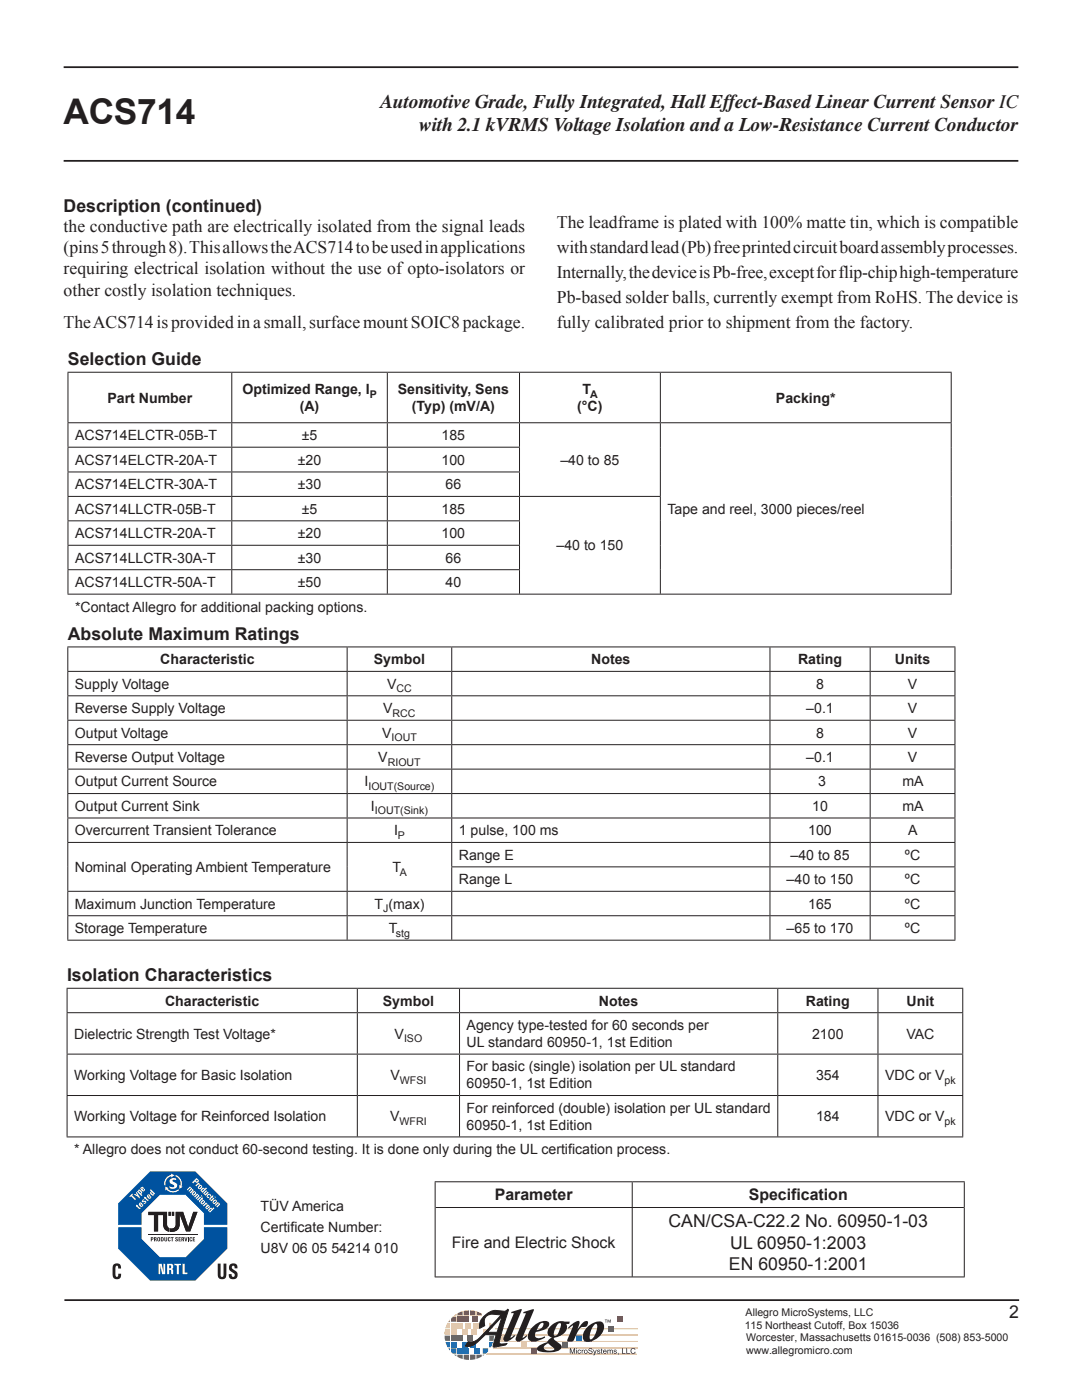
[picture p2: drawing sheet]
<svg xmlns="http://www.w3.org/2000/svg" width="216mm" height="279mm" viewBox="0 0 216 279" stroke-linecap="round" stroke-linejoin="round" font-family="sans-serif">
<path d="M12.7 13.4h190.5M12.7 32.1h190.5M12.9 259.5h190.5" fill="none" stroke="#231f20" stroke-width=".35"/>
<path d="M97.1 270.3h30M98.3 269h29M98.8 267.7h28.5" fill="none" stroke="#f99d33" stroke-width=".2"/>
<path d="M96.3 270.4h.4l-.4 .2z" fill="#593b97"/>
<path d="M89.8 263.3v.5h-.4z" fill="#f15a30"/>
<path d="M89.3 264h.5v1.1h-.9z" fill="#f99d33"/>
<path d="M88.8 265.3h1v1.1h-1.1z" fill="#fff200"/>
<path d="M88.7 266.6h1.1v1h-1z" fill="#36b557"/>
<path d="M88.9 267.8h.9v1.1a.75 .75 0 0 1-.8-.8z" fill="#00a6be"/>
<path d="M89.4 269.1h.4v.4z" fill="#0077c0"/>
<path d="M90.6 262.5l.5-.3v.3z" fill="#ed1556"/>
<path d="M90 263.1l.4-.4h.7v1.1h-1.1z" fill="#f15a30"/>
<path d="M90 264h1.1v1.1h-1.1z" fill="#f99d33"/>
<path d="M90 265.3h1.1v1.1h-1.1z" fill="#fff200"/>
<path d="M90 266.6h1.1v1h-1.1z" fill="#36b557"/>
<path d="M90 267.8h1.1v1.1h-1.1z" fill="#00a6be"/>
<path d="M90 269.1h1.1v1.1h-.8l-.3-.4z" fill="#0077c0"/>
<path d="M90.6 270.4h.5v.3z" fill="#593b97"/>
<path d="M91.3 262.1l1-.4v.8h-1z" fill="#ed1556"/>
<path d="M91.3 262.7h1v1.1h-1z" fill="#f15a30"/>
<path d="M91.3 264h1v1.1h-1z" fill="#f99d33"/>
<path d="M92.2 265.3h1v1.1h-1z" fill="#fff200"/>
<path d="M91.3 266.6h1v1h-1z" fill="#36b557"/>
<path d="M92.2 267.8h1v1.1h-1z" fill="#00a6be"/>
<path d="M91.3 269.1h1v1.1h-1z" fill="#0077c0"/>
<path d="M91.3 270.4h1v.8l-1-.4z" fill="#593b97"/>
<path d="M92.5 261.6l1.1-.1v1h-1.1z" fill="#ed1556"/>
<path d="M92.5 262.7h1.1v1.1h-1.1z" fill="#f15a30"/>
<path d="M92.9 264h1v1.1h-1z" fill="#f99d33"/>
<path d="M94.1 265.3h1v1.1h-1z" fill="#fff200"/>
<path d="M93.2 266.6h1.1v1h-1.1z" fill="#36b557"/>
<path d="M93.8 267.8h1.1v1.1h-1.1z" fill="#00a6be"/>
<path d="M92.5 269.1h1.1v1.1h-1.1z" fill="#0077c0"/>
<path d="M92.5 270.4h1.1v1l-1.1-.1z" fill="#593b97"/>
<path d="M93.8 261.5l1.1 .2v.8h-1.1z" fill="#ed1556"/>
<path d="M94.2 262.7h1.1v1.1h-1.1z" fill="#f15a30"/>
<path d="M96.4 265.3h1.1v1.1h-1.1z" fill="#fff200"/>
<path d="M94.6 269.1h1.1v1.1h-1.1z" fill="#0077c0"/>
<g fill="#593b97">
<path d="M93.8 270.4h1.1v.9l-1.1 .1z"/>
<path d="M95.1 270.4h1v.3l-1 .5z"/>
</g>
<path d="M94.5 264h1v1.1h-1z" fill="#f99d33"/>
<path d="M96.3 269.1h1.1a1.02 1.02 0 0 1-.5 1.1h-.6z" fill="#0077c0"/>
<path d="M97.6 264h.3l.5 1.1h-.8z" fill="#f99d33"/>
<path d="M97.6 266.6h1l-.1 1h-.9z" fill="#36b557"/>
<path d="M97.6 267.8h.8l-.1 .3a.76 .76 0 0 1-.7 .8z" fill="#00a6be"/>
<path d="M95.1 261.7l1 .5v.3h-1z" fill="#ed1556"/>
<path d="M99.8 266.5h1v1.1h-1z" fill="#fff200"/>
<path d="M106 269.1h1.1v1h-1.1z" fill="#ed1556"/>
<path d="M112.2 267.8h1.1v1.1h-1.1z" fill="#36b557"/>
<path d="M114.9 266.5h1.1v1.1h-1.1z" fill="#00a6be"/>
<path d="M123.2 262.8h1.1v1.1h-1.1z" fill="#f15a30"/>
<path d="M103.9 267.8h1.1v1.1h-1.1z" fill="#f99d33"/>
<path d="M98.8 265.2h28.5M99 266.5h28.3" fill="none" stroke="#f99d33" stroke-width=".2"/>
<path d="M121.3 264.7h1.1v1h-1.1z" fill="#593b97"/>
<g fill="#231f20">
<path d="M113.7 269.1h.2l.3 .9 .3-.9h.2v1.1h-.1v-1l-.3 1h-.1l-.4-1v1h-.1z"/>
<path d="M115.4 269.4h.4l.1 .2-.2-.1a.27 .27 0 0 0-.3 .3 .27 .27 0 0 0 .3 .2l.2-.1v.1a.34 .34 0 0 1-.6 0z"/>
<path d="M116.1 269.4l.1 .1 .3-.2-.3 .4v.5h-.1z"/>
<path d="M117.6 269.1h.5l.1 .3-.4-.2-.2 .2 .6 .3a.42 .42 0 0 1-.4 .5 .42 .42 0 0 1-.4-.4l.4 .3 .3-.2-.6-.3-.1-.2z"/>
<path d="M118.3 269.4h.2l.2 .6 .2-.6h.2l-.5 1.1h-.2l.2-.3z"/>
<path d="M119.2 269.5l.3-.2 .2 .2-.4 .1 .4 .2-.1 .4-.4-.2-.1-.1 .4 .2 .2-.2-.5-.2z"/>
<path d="M120 269.1l.2 .3-.1 .1 .1 .7-.2-.1v-.6h-.1z"/>
<path d="M121.2 269.4l.1 .1 .8-.1 .2 .8h-.2v-.6l-.1-.1-.2 .2v.5h-.1l-.1-.7-.3 .2v.5h-.1z"/>
<path d="M122.5 269.5l.3-.2 .2 .2-.4 .1 .4 .2-.1 .4-.5-.2v-.1l.4 .2 .1-.2-.4-.2z"/>
<path d="M102 261.8l1.8-.5 .3 .1-2.2 5.5 .8-.5 .1 .2a1.94 1.94 0 0 1-2.2 1l-.1-.6 2-4.8v-.1h-.5z"/>
<path d="M104.4 261.9l1.9-.6 .2 .1-2.2 5.6 .8-.6 .1 .2-1 .8a.92 .92 0 0 1-1.3 .1v-.6l2-4.6-.1-.3-.4 .1z"/>
<path d="M106.3 264.8a2.45 2.45 0 0 1 3.2-.9 1.36 1.36 0 0 1-1.3 1.6l-1.3 .3 .2-.3a1.31 1.31 0 0 0 1.3-1.5 1.17 1.17 0 0 0-1.2 1.1 1.76 1.76 0 0 0-.3 1.8 1.75 1.75 0 0 0 1.8-.2l.1 .2a3.8 3.8 0 0 1-3 .7 1.37 1.37 0 0 1-.1-2z"/>
<path d="M113.3 265l1.1-1a.88 .88 0 0 1 1.2-.2l-.4 1.6 1-1.4 .6-.3h.4a.82 .82 0 0 1-.1 .9 .82 .82 0 0 1-.9 .2 4.9 4.9 0 0 0-1.7 2.7l-.5 .2-.8-.2 1.1-2.9-.8 .5z"/>
<path d="M117.1 264.9l.8-.6 .9-.4 .1 .3a3.2 3.2 0 0 0-1.1 3.1h.1a3.1 3.1 0 0 0 1.1-3.1h-.1l-.1-.3a1.11 1.11 0 0 1 1.3-.1 1.11 1.11 0 0 1 .4 1.3 3.5 3.5 0 0 1-3.7 2.6 1.66 1.66 0 0 1 0-2.4z"/>
<path d="M110 264.5l.6-.4 .8-.4 .1 .4-.3 .3a3.1 3.1 0 0 0-.6 2.2h.1a1.5 1.5 0 0 0 1-1.4l.2-1-.1-.1h-.3l-.1-.4 2.3 .1-.1 .4h-.6a1.89 1.89 0 0 1-1.5 2.5l-.9 .3a.41 .41 0 0 0 .3 .6l.9 .7 .3 .4a1.83 1.83 0 0 1-2.2 1.2l-1.5-.1a1.2 1.2 0 0 1-1.3-.5 2.03 2.03 0 0 1 1.8-1.3l.4-.2 .1 .3-.3 .1a.67 .67 0 0 0-.6 .8 .67 .67 0 0 0 .8 .5h.7a.46 .46 0 0 0 .6-.3l-.7-.6a.77 .77 0 0 1-.3-1.3l.5-.4a1.15 1.15 0 0 1-.9-.8 1.15 1.15 0 0 1 .5-1.2z"/>
<path d="M115 269.1v.1h.1v-.1zM115 269.4v.8h.1v-.8z"/>
<path d="M116.7 269.8a.27 .27 0 0 1 .5 0 .27 .27 0 0 1-.5 0zM116.5 269.8a.4 .4 0 0 0 .8 0 .4 .4 0 0 0-.8 0z"/>
<path d="M120.5 269.5h.4v.2h-.4zM120.5 269.4a.42 .42 0 0 0-.2 .6 .42 .42 0 0 0 .6 .1l.1-.2-.3 .2-.2-.3h.5v-.2l-.1-.2z"/>
</g>
<path d="M96.6 262.7l1-.8a2.58 2.58 0 0 1 2.1-.3l.9 .1 .7-.4 .2 .1-1 3.1-.9 3.4 .3 .3h1.2l-.2 .2-2.4 .4-.1-.2 .6-2.2h-2.2a8.8 8.8 0 0 1-2.5 2.2l-.9 .1-.6-.1 .6-.8a2.32 2.32 0 0 0 2.3-.9l4.3-4.5a3.1 3.1 0 0 0-2.9 .3 2.05 2.05 0 0 0-.4 1.9l-1 .5 .1-1.4zM100.2 262.7l-1 3.2h-1.9z" fill="none" stroke="#231f20" stroke-width=".2"/>
<g fill="#231f20">
<path d="M123.3 270h.1l-.1 .4z"/>
<path d="M124.1 269h.2v1h.5v.2h-.7z"/>
<path d="M125 269h.1v1h.6v.2h-.7z"/>
<path d="M126 269.2l.5-.2 .3 .4h-.2a.37 .37 0 0 0-.5-.1 .37 .37 0 0 0 0 .6 .37 .37 0 0 0 .6-.1h.1a.55 .55 0 0 1-.8 .3 .55 .55 0 0 1 0-.9z"/>
<path d="M22.6 252.4a.87 .87 0 0 1 1.1-.2 .87 .87 0 0 1 .5 1h-.6a.32 .32 0 0 0-.1-.5 .32 .32 0 0 0-.4 0l-.1 1.4 .2 .7h.3l.1-.6h.6a.89 .89 0 0 1-.9 1.1 .89 .89 0 0 1-.8-1.1z"/>
<path d="M43.4 252.2h.6v2.4l.3 .2 .3-.2v-2.4h.6v2a.89 .89 0 0 1-.9 1.1 .89 .89 0 0 1-.9-1.1z"/>
<path d="M45.9 252.4a.86 .86 0 0 1 1-.2 .86 .86 0 0 1 .5 .9h-.6l-.1-.4a.36 .36 0 0 0-.4 .2 .36 .36 0 0 0 .3 .4l.4 .4a.9 .9 0 0 1-.1 1.5 .9 .9 0 0 1-1.3-.9h.6v.3a.34 .34 0 0 0 .6 0 .34 .34 0 0 0-.2-.5 1.11 1.11 0 0 1-.7-1.7z"/>
<path d="M120.7 263.4h.2l.1 .6v-.6h.1zM121.2 263.4v.6l.1-.5 .2 .5 .3-.5 .1 .5v-.6h-.2l-.1 .4-.2-.4z"/>
<path d="M35.1 241.9h1.4l1.1 3 1-3h.8l-1.4 3.9h-.9l-1.2-3.4v2a1.39 1.39 0 0 1-1.4 1.4v-.7l.3-.1 .2-.5zM34.5 241.9v.7h.3v-.7zM33.9 241.9h.2v.7h-.2zM34.3 241.9h.2v.7h-.2zM33.9 245.1h.6v.7h-.6zM33.6 241.9h.3v.7h-.3zM29.6 241.9v.6h1.1v3.3h.8v-3.3h1v1.9a1.44 1.44 0 0 0 1.4 1.4v-.7l-.3-.1-.3-.5v-2.6z"/>
</g>
<path d="M96.6 262.7l-.8 1-.1 1.4 1-.5a1.63 1.63 0 0 1 1.5-2.3l1.8 .1-4.6 4.9a2.14 2.14 0 0 1-2 .5l-.6 .8a2.43 2.43 0 0 0 2.5-.8l1.5-1.4h2.2l-.6 2.2 .1 .2 2.4-.4 .2-.2h-1.2l-.3-.3 .9-3.4 1-3.1-.2-.1-.7 .4a3.9 3.9 0 0 0-3 .2zM100.2 262.7l-1 3.2h-1.9z" fill-rule="evenodd" fill="#231f20"/>
<path d="M29.5 246.5h10" fill="none" stroke="#231f20" stroke-width=".2"/>
<g fill="#231f20">
<path d="M32.8 246.9h.2l.1 .7 .1-.7h.2l-.2 .8-.4-.1z"/>
<path d="M33.6 246.9l.4 .1v.2l-.3-.1v.5l.3-.1-.2 .2a.48 .48 0 0 1-.2-.8z"/>
<path d="M34.1 246.9h.5v.1h-.2v.7h-.1v-.7h-.2z"/>
<path d="M35 247l.2-.1 .3 .1v.1h-.4l.4 .4-.2 .2-.3-.1v-.1l.2 .1 .1-.1-.2-.2z"/>
<path d="M35.6 246.9h.5v.1h-.3v.2h.3v.2h-.3v.2h.3v.1h-.5z"/>
<path d="M36.8 246.9h.2l.1 .6 .1-.6h.2l-.2 .8h-.2z"/>
<path d="M37.5 246.9h.2v.8h-.2z"/>
<path d="M37.9 246.9l.4 .1v.2l-.3-.1v.5l.3-.1-.2 .2a.48 .48 0 0 1-.2-.8z"/>
<path d="M38.5 246.9h.4v.1h-.3v.2h.3v.2h-.3v.2h.3v.1h-.4z"/>
<path d="M30.4 246.9v.5l.2-.3zM30.1 246.9v.8h.2l.1-.8z"/>
<path d="M31 246.9l.1 .8h.2l-.2-.4 .1-.3zM30.7 246.9v.8h.2l.1-.8z"/>
<path d="M31.7 246.9l.1 .4-.1 .4a.47 .47 0 0 0 .3-.4 .47 .47 0 0 0-.3-.4zM31.5 246.9l-.1 .2a.45 .45 0 0 0 .3 .6l-.1-.4 .1-.4z"/>
<path d="M32.4 246.9l.1 .4-.1 .4a.45 .45 0 0 0 .3-.4 .45 .45 0 0 0-.3-.4zM32.1 246.9v.8h.3l-.1-.1 .1-.7z"/>
<path d="M36.5 246.9l.2 .1-.1 .3 .1 .4h-.1zM36.2 246.9h.3l-.1 .8h-.2z"/>
<path d="M35.1 241.9h1.4l1.1 3 1-3h.8l-1.4 3.9h-.9l-1.2-3.4v2a1.39 1.39 0 0 1-1.4 1.4v-.7l.3-.1 .2-.5zM34.5 241.9v.7h.3v-.7zM33.9 241.9h.2v.7h-.2zM34.3 241.9h.2v.7h-.2zM33.9 245.1h.6v.7h-.6zM33.6 241.9h.3v.7h-.3zM29.6 241.9v.6h1.1v3.3h.8v-3.3h1v1.9a1.44 1.44 0 0 0 1.4 1.4v-.7l-.3-.1-.3-.5v-2.6z"/>
</g>
<g fill="#00529f">
<path d="M23.6 244.9h4.7v2.4l3.6 3.6h5.1l3.7-3.6v-2.4h4.7v4.3l-6.4 6.4h-9l-6.4-6.4z"/>
<path d="M30 233.8h9l6.4 6.4v4.2h-4.7v-2.3l-3.7-3.6h-5.1l-3.6 3.6v2.3h-4.7v-4.2z"/>
</g>
<g fill="#fff">
<path d="M33 236.8l.7 .3-.3 .1a1.52 1.52 0 0 0 2.2 .1l.1 .2-.1 .1a1.78 1.78 0 0 1-2.4-.2l-.2 .2z"/>
<path d="M35.1 234.5l.1 .1a1.78 1.78 0 0 1 1 2.2h.3l-.7 .5v-.8l.2 .2a1.52 1.52 0 0 0-1-1.9z"/>
<path d="M33.3 234.9l.9-.4-.1-.3 .7 .4-.7 .4 .1-.3a1.53 1.53 0 0 0-1.2 1.8l-.2 .1v-.2a1.77 1.77 0 0 1 .5-1.5z"/>
<path d="M33.9 235.4l.5-.3 .8 .1v.3h-.7v.3l.2 .1a.66 .66 0 0 1 .7 .7 .66 .66 0 0 1-.7 .6l-.8-.1-.1-.4 .1 .1a.55 .55 0 0 0 .9-.1l-.7-.5a.58 .58 0 0 1-.2-.8z"/>
<path d="M39 236.6l.6-.6 .2 .2h-.1l.3 .1-.2 .2-.2-.1-.4 .4z"/>
<path d="M41.1 237.5l.2 .2-.4 .6 .5-.5 .2 .2-.6 .6-.4-.4z"/>
<path d="M41.4 238.4l.4-.2 .3 .3-.1 .3-.3-.4-.3 .4 .4 .2-.1 .1-.5-.3z"/>
<path d="M42.2 238.6l.5 .1-.8 .9-.1-.3z"/>
<path d="M42.9 240.5l.6-.6 .4 .4-.6 .7-.1-.2 .4-.6-.6 .5z"/>
<path d="M37.3 237.4l.6-.7 .7 .8-.5 .7-.2-.2 .4-.6-.5 .4-.2-.1 .4-.6-.5 .4z"/>
<path d="M38.7 238.8l.7-.6 .4 .5-.6 .6-.2-.2 .5-.6-.6 .5z"/>
<path d="M40.1 239.1l.2-.1 .3 .1-.7 .9-.2-.3z"/>
<path d="M41.1 240l.2 .1-.1 .1 .3 .1-.2 .1-.2-.1-.4 .5-.2-.2z"/>
<path d="M27.2 240.4l.2 .2 .1-.1v.2l.6 .4-.1 .1-.2 .1-.7-.5z"/>
<path d="M28.4 239.5l.4-.1-.3 .2v.1h.6v.4l-.3 .2-.2-.1 .4-.2v-.1h-.6z"/>
<path d="M28.8 238.8l.4 .2h-.1l.6 .5-.1 .1-.2 .1-.6-.5z"/>
<path d="M31.6 252.2h.7l.3 1.8v-1.8h.4v2.1h-.7l-.3-1.8v1.8h-.4z"/>
<path d="M34.8 252.2h1.3v.3h-.4v1.8h-.4v-1.8h-.5z"/>
<path d="M36.4 252.2h.4v1.8h.6v.3h-1z"/>
<path d="M26.4 238.2l.1 .1-.2 .2 .8 .8-.2 .2-.8-.8-.2 .2-.1-.1z"/>
<path d="M26.9 238.2l.5 .3-.3-.5 .2-.1 .6 1.1-.1 .2-.2-.3-.9-.5z"/>
<path d="M39.2 235.1v.4l.2 .1-.2 .2v.3l.3-.2 .2-.2zM39.2 235.1l-.8 .9 .1 .2 .4-.4 .3 .3v-.3l-.2-.1 .2-.2z"/>
<path d="M39.9 236.5v.3l.1-.1 .1 .1-.2 .3v.3l.1-.1a.43 .43 0 0 0 .3-.4 .43 .43 0 0 0-.2-.4zM39.7 236.7l-.2 .3 .4 .4v-.3l-.1 .1-.1-.2 .2-.2v-.3z"/>
<path d="M40.5 237v.3h.2v.1l-.2 .2v.4l.8-.8-.2-.2-.3 .3-.1-.2zM40.2 237.2l-.2 .4 .4 .4 .1-.4-.1 .1-.1-.1 .2-.3v-.3z"/>
<path d="M42.8 238.8l.1-.1 .2 .2-.2 .1zM42 239.6l.6-.6 .2 .2-.6 .6z"/>
<path d="M42.8 239.4v.3l.2-.1 .1 .1-.3 .3v.3l.2-.1a.43 .43 0 0 0 .3-.4 .43 .43 0 0 0-.3-.4zM42.6 239.6l-.2 .4 .4 .3v-.3l-.1 .1-.1-.2 .2-.2v-.3z"/>
<path d="M38.7 237.7v.3l.1-.1 .1 .2-.2 .2v.3l.1-.1a.43 .43 0 0 0 .3-.4 .43 .43 0 0 0-.2-.4zM38.5 237.9l-.2 .4 .4 .3v-.3l-.1 .1-.1-.1 .2-.3v-.3z"/>
<path d="M40.1 238.6l.1-.1 .2 .2-.2 .1zM39.3 239.4l.6-.6 .2 .1-.6 .7z"/>
<path d="M40.5 239.5v.3l.1-.1 .1 .1-.2 .3v.3l.1-.1a.43 .43 0 0 0 .3-.4 .43 .43 0 0 0-.3-.4zM40.2 239.7l-.2 .4 .5 .3v-.3l-.2 .1-.1-.2 .3-.2v-.3z"/>
<path d="M41.5 240.4l.4 .4-.3 .4zM41.2 240.6l.3-.2-.1 .3 .1 .4-.2-.3-.1 .2v.1l.3 .1-.1 .1h-.2l-.2-.3z"/>
<path d="M42 241v.3l.2-.1v.2l-.2 .2v.4l.8-.9-.2-.1-.3 .3-.1-.2zM41.8 241.2l-.3 .4 .4 .4 .1-.4-.1 .1-.1-.1 .2-.3v-.3z"/>
<path d="M28 240l.4 .2-.3 .3 .1 .1h.2l.1-.3 .1 .1v.2l-.3 .3-.3-.1 .2-.5zM27.8 240.1l.2-.1v.7a.41 .41 0 0 1-.2-.6z"/>
<path d="M29.6 238.4l.2 .3-.2 .5h.3l.3-.2v-.2l-.1-.1-.2 .1 .1 .2h-.2l-.1-.1 .3-.3zM29.4 238.5a.44 .44 0 0 0 .2 .7l-.1-.5 .1-.3z"/>
<path d="M30.4 237.7v.3l.2 .3-.1 .1-.1-.1v.3h.1l.5-.4zM30.1 237.3l-.2 .2 .3 .3-.3 .3 .5 .5v-.3l-.2-.2v-.2l.2 .1v-.3z"/>
<path d="M33.8 252.5a.31 .31 0 0 1 .4 .3 .31 .31 0 0 1-.4 .3zM33.3 252.2v2.1h.5v-.9l.3 .1 .1 .8h.4v-.8l-.4-.2a.55 .55 0 0 0 .4-.7 .55 .55 0 0 0-.7-.4z"/>
<path d="M27.7 237.7l.4 .4-.2-.1zM27.6 237.5l-.3 .3 .9 .9 .2-.2-.3-.3h.2a.56 .56 0 0 0-.7-.7z"/>
<path d="M28.2 237.1l.3 .1-.2 .1zM28.1 237a.47 .47 0 0 0 .2 .6 .47 .47 0 0 0 .6-.1l-.1-.3-.1 .2v.2l-.3-.2 .4-.3-.3-.2z"/>
</g>
<g fill="none" stroke="#231f20" stroke-width=".2">
<path d="M13.5 74.3h176.4M13.6 74.4v9.9M46.2 74.4v9.9M77.3 74.4v9.9M103.7 74.4v9.9M131.8 74.4v9.9M189.8 74.4v9.9M13.5 84.4h176.4M13.5 89.2h90.3M13.5 94.2h90.3M13.5 99.1h118.4M13.6 84.5v4.7"/>
<path d="M13.6 89.3v4.8M13.6 94.3v4.7M13.6 99.2v4.7M46.2 84.5v4.7M46.2 89.3v4.8M46.2 94.3v4.7M46.2 99.2v4.7M77.3 84.5v4.7M77.3 89.3v4.8M77.3 94.3v4.7M77.3 99.2v4.7M103.7 84.5v4.7"/>
<path d="M103.7 89.3v4.8M103.7 94.3v4.7M103.7 99.2v4.7M131.8 84.5v14.5M131.8 99.2v19.3M189.8 84.5v34M13.5 118.6h176.4M13.5 103.9h90.3M13.5 108.8h90.3M13.5 113.7h90.3M13.6 104v4.7M13.6 108.9v4.7"/>
<path d="M13.6 113.8v4.7M46.2 104v4.7M46.2 108.9v4.7M46.2 113.8v4.7M77.3 104v4.7M77.3 108.9v4.7M77.3 113.8v4.7M103.7 104v4.7M103.7 108.9v4.7M103.7 113.8v4.7M13.4 129.1h177.2M13.4 134h177.2"/>
<path d="M13.4 138.9h177.2M13.5 129.2v4.7M13.5 134.1v4.7M13.5 139v4.7M69.3 129.2v4.7M69.3 134.1v4.7M69.3 139v4.7M90.1 129.2v4.7M90.1 134.1v4.7M90.1 139v4.7M153.6 129.2v4.7M153.6 134.1v4.7"/>
<path d="M153.6 139v4.7M173.6 129.2v4.7M173.6 134.1v4.7M173.6 139v4.7M190.6 129.2v4.7M190.6 134.1v4.7M190.6 139v4.7M13.4 153.5h177.2M13.4 143.7h177.2M13.4 148.6h177.2M13.4 158.4h177.2M13.5 143.8v4.7"/>
<path d="M13.5 148.7v4.7M13.5 153.6v4.7M13.5 158.5v4.7M69.3 143.8v4.7M69.3 148.7v4.7M69.3 153.6v4.7M69.3 158.5v4.7M90.1 143.8v4.7M90.1 148.7v4.7M90.1 153.6v4.7M90.1 158.5v4.7M153.6 143.8v4.7"/>
<path d="M153.6 148.7v4.7M153.6 153.6v4.7M153.6 158.5v4.7M173.6 143.8v4.7M173.6 148.7v4.7M173.6 153.6v4.7M173.6 158.5v4.7M190.6 143.8v4.7M190.6 148.7v4.7M190.6 153.6v4.7M190.6 158.5v4.7M13.4 163.2h177.2"/>
<path d="M13.4 168.1h177.2M13.4 177.9h177.2M13.5 163.3v4.7M13.5 168.2v9.6M13.5 178v4.7M69.3 163.3v4.7M69.3 168.2v9.6M69.3 178v4.7M90.1 173h100.5M90.1 163.3v4.7M90.1 168.2v4.7M90.1 173.1v4.7"/>
<path d="M90.1 178v4.7M153.6 163.3v4.7M153.6 168.2v4.7M153.6 173.1v4.7M153.6 178v4.7M173.6 163.3v4.7M173.6 168.2v4.7M173.6 173.1v4.7M173.6 178v4.7M190.6 163.3v4.7M190.6 168.2v4.7M190.6 173.1v4.7"/>
<path d="M190.6 178v4.7M13.3 197.2h178.9M13.4 197.3v4.7M13.4 187.6h177.2M13.4 182.8h177.2M13.5 182.8v4.7M69.3 182.8v4.7M71.3 197.3v4.7M90.1 182.8v4.7M91.7 197.3v4.7M153.6 182.8v4.7M155.2 197.3v4.7"/>
<path d="M173.6 182.8v4.7M175.2 197.3v4.7M190.6 182.8v4.7M192.1 197.3v4.7M13.3 202.1h178.9M13.3 210.4h178.9M13.3 218.6h178.9M13.4 202.2v8.1M13.4 210.5v8M13.4 218.7v8.1M71.3 202.2v8.1M71.3 210.5v8"/>
<path d="M71.3 218.7v8.1M91.7 202.2v8.1M91.7 210.5v8M91.7 218.7v8.1M155.2 202.2v8.1M155.2 210.5v8M155.2 218.7v8.1M175.2 202.2v8.1M175.2 210.5v8M175.2 218.7v8.1M192.1 202.2v8.1M192.1 210.5v8"/>
<path d="M192.1 218.7v8.1M13.3 226.9h178.9M86.7 235.9h105.8M86.8 235.9v18.9M126.2 235.9v5M192.4 235.9v18.9M86.7 254.8h105.8M86.9 241h105.4M126.2 241v13.8"/>
</g>
<text font-size="7.1" fill="#231f20" x="12.7" y="24.8">ACS714</text>
<g font-size="3.9" fill="#231f20">
<text x="75.9" y="21.5">Automotive Grade, Fully Integrated, Hall Effect-Based Linear Current Sensor IC</text>
<text x="83.7" y="26.2">with 2.1 kVRMS Voltage Isolation and a Low-Resistance Current Conductor</text>
</g>
<g font-size="3.5" fill="#231f20">
<text x="12.7" y="46.2">the conductive path are electrically isolated from the signal leads</text>
<text x="12.7" y="42.3">Description (continued)</text>
<text x="111.1" y="45.5">The leadframe is plated with 100% matte tin, which is compatible</text>
<text x="12.7" y="50.5">(pins 5 through 8). This allows the ACS714 to be used in applications</text>
<text x="111.1" y="50.5">with standard lead (Pb) free printed circuit board assembly processes.</text>
<text x="12.7" y="54.8">requiring electrical isolation without the use of opto-isolators or</text>
<text x="12.7" y="59">other costly isolation techniques.</text>
<text x="111.1" y="55.4">Internally, the device is Pb-free, except for flip-chip high-temperature</text>
<text x="12.7" y="65.4">The ACS714 is provided in a small, surface mount SOIC8 package.</text>
<text x="111.1" y="60.4">Pb-based solder balls, currently exempt from RoHS. The device is</text>
<text x="111.1" y="65.4">fully calibrated prior to shipment from the factory.</text>
<text x="13.6" y="72.9">Selection Guide</text>
<text x="13.5" y="127.7">Absolute Maximum Ratings</text>
<text x="13.4" y="195.8">Isolation Characteristics</text>
<text x="133.4" y="245">CAN/CSA-C22.2 No. 60950-1-03</text>
<text x="145.7" y="249.2">UL 60950-1:2003</text>
<text x="145.5" y="253.4">EN 60950-1:2001</text>
<text x="201.4" y="263.1">2</text>
</g>
<g font-size="3.2" fill="#231f20">
<text x="98.7" y="239.6">Parameter</text>
<text x="149.4" y="239.6">Specification</text>
<text x="90.2" y="249.1">Fire and Electric Shock</text>
</g>
<g font-size="2.8" fill="#231f20">
<text x="21.4" y="80.4">Part Number</text>
<text x="48.4" y="78.7">Optimized Range, I</text>
<text x="59.8" y="82.1">(A)</text>
<text x="79.4" y="78.7">Sensitivity, Sens</text>
<text x="82.2" y="82.1">(Typ) (mV/A)</text>
<text x="115.2" y="82.1">(°C)</text>
<text x="116.2" y="78.7">T</text>
<text x="154.8" y="80.4">Packing*</text>
<text x="15" y="87.8">ACS714ELCTR-05B-T</text>
<text x="60.2" y="87.8">±5</text>
<text x="88.1" y="87.8">185</text>
<text x="15" y="92.7">ACS714ELCTR-20A-T</text>
<text x="59.4" y="92.7">±20</text>
<text x="88.1" y="92.7">100</text>
<text x="111.8" y="92.7">–40 to 85</text>
<text x="15" y="97.7">ACS714ELCTR-30A-T</text>
<text x="59.4" y="97.7">±30</text>
<text x="88.9" y="97.7">66</text>
<text x="15" y="102.5">ACS714LLCTR-05B-T</text>
<text x="15" y="107.4">ACS714LLCTR-20A-T</text>
<text x="59.4" y="107.4">±20</text>
<text x="60.2" y="102.5">±5</text>
<text x="88.1" y="107.4">100</text>
<text x="88.1" y="102.5">185</text>
<text x="133.2" y="102.5">Tape and reel, 3000 pieces/reel</text>
<text x="15" y="112.3">ACS714LLCTR-30A-T</text>
<text x="59.4" y="112.3">±30</text>
<text x="88.9" y="112.3">66</text>
<text x="111" y="109.8">–40 to 150</text>
<text x="15" y="117.2">ACS714LLCTR-50A-T</text>
<text x="59.4" y="117.2">±50</text>
<text x="88.9" y="117.2">40</text>
<text x="15" y="122">*Contact Allegro for additional packing options.</text>
<text x="14.9" y="137.5">Supply Voltage</text>
<text x="32" y="132.6">Characteristic</text>
<text x="74.6" y="132.6">Symbol</text>
<text x="77.2" y="137.5">V</text>
<text x="118" y="132.6">Notes</text>
<text x="159.2" y="132.6">Rating</text>
<text x="162.9" y="137.5">8</text>
<text x="178.6" y="132.6">Units</text>
<text x="181.1" y="137.5">V</text>
<text x="14.9" y="142.3">Reverse Supply Voltage</text>
<text x="76.5" y="142.3">V</text>
<text x="160.9" y="142.3">–0.1</text>
<text x="181.1" y="142.3">V</text>
<text x="14.9" y="147.2">Output Voltage</text>
<text x="76.3" y="147.2">V</text>
<text x="162.9" y="147.2">8</text>
<text x="181.1" y="147.2">V</text>
<text x="14.9" y="152.1">Reverse Output Voltage</text>
<text x="75.5" y="152.1">V</text>
<text x="160.9" y="152.1">–0.1</text>
<text x="181.1" y="152.1">V</text>
<text x="14.9" y="157">Output Current Source</text>
<text x="14.9" y="161.8">Output Current Sink</text>
<text x="72.7" y="157">I</text>
<text x="74" y="161.8">I</text>
<text x="162.1" y="161.8">10</text>
<text x="163.2" y="157">3</text>
<text x="180.1" y="161.8">mA</text>
<text x="180.1" y="157">mA</text>
<text x="14.9" y="166.7">Overcurrent Transient Tolerance</text>
<text x="78.6" y="166.7">I</text>
<text x="91.6" y="166.7">1 pulse, 100 ms</text>
<text x="161.3" y="166.7">100</text>
<text x="181.2" y="166.7">A</text>
<text x="91.6" y="171.6">Range E</text>
<text x="157.7" y="171.6">–40 to 85</text>
<text x="180.6" y="171.6">ºC</text>
<text x="14.9" y="174">Nominal Operating Ambient Temperature</text>
<text x="78.3" y="174">T</text>
<text x="91.6" y="176.5">Range L</text>
<text x="157" y="176.5">–40 to 150</text>
<text x="180.6" y="176.5">ºC</text>
<text x="14.9" y="181.3">Maximum Junction Temperature</text>
<text x="74.7" y="181.3">T (max)</text>
<text x="161.3" y="181.3">165</text>
<text x="180.6" y="181.3">ºC</text>
<text x="14.9" y="186.2">Storage Temperature</text>
<text x="77.6" y="186.2">T</text>
<text x="157" y="186.2">–65 to 170</text>
<text x="180.6" y="186.2">ºC</text>
<text x="32.9" y="200.7">Characteristic</text>
<text x="76.4" y="200.7">Symbol</text>
<text x="119.5" y="200.7">Notes</text>
<text x="160.8" y="200.7">Rating</text>
<text x="180.9" y="200.7">Unit</text>
<text x="14.8" y="207.3">Dielectric Strength Test Voltage*</text>
<text x="78.7" y="207.3">V</text>
<text x="93.1" y="205.6">Agency type-tested for 60 seconds per</text>
<text x="93.1" y="209">UL standard 60950-1, 1st Edition</text>
<text x="162.1" y="207.3">2100</text>
<text x="180.8" y="207.3">VAC</text>
<text x="14.8" y="215.5">Working Voltage for Basic Isolation</text>
<text x="77.9" y="215.5">V</text>
<text x="93.1" y="213.8">For basic (single) isolation per UL standard</text>
<text x="162.8" y="215.5">354</text>
<text x="176.6" y="215.5">VDC or V</text>
<text x="93.1" y="217.2">60950-1, 1st Edition</text>
<text x="14.8" y="223.8">Working Voltage for Reinforced Isolation</text>
<text x="77.8" y="223.8">V</text>
<text x="93.1" y="222.1">For reinforced (double) isolation per UL standard</text>
<text x="93.1" y="225.5">60950-1, 1st Edition</text>
<text x="162.8" y="223.8">184</text>
<text x="176.6" y="223.8">VDC or V</text>
<text x="14.8" y="230.4">* Allegro does not conduct 60-second testing. It is done only during the UL certification process.</text>
<text x="52" y="241.7">TÜV America</text>
<text x="52" y="245.9">Certificate Number:</text>
<text x="52" y="250.1">U8V 06 05 54214 010</text>
</g>
<g font-size="2.1" fill="#231f20">
<text x="73.8" y="79.4">P</text>
<text x="117.7" y="79.4">A</text>
<text x="78.4" y="143">RCC</text>
<text x="79.1" y="138.2">CC</text>
<text x="78.1" y="147.9">IOUT</text>
<text x="77.4" y="152.8">RIOUT</text>
<text x="73.5" y="157.7">IOUT(Source)</text>
<text x="74.8" y="162.5">IOUT(Sink)</text>
<text x="79.4" y="167.4">P</text>
<text x="79.8" y="174.7">A</text>
<text x="76.4" y="182">J</text>
<text x="79" y="186.9">stg</text>
<text x="80.6" y="208">ISO</text>
<text x="79.8" y="216.2">WFSI</text>
<text x="188.5" y="216.2">pk</text>
<text x="79.7" y="224.5">WFRI</text>
<text x="188.5" y="224.5">pk</text>
<text x="148.8" y="262.6">Allegro MicroSystems, LLC</text>
<text x="148.6" y="265.2">115 Northeast Cutoff, Box 15036</text>
<text x="148.9" y="267.7">Worcester, Massachusetts 01615-0036 (508) 853-5000</text>
<text x="148.9" y="270.3">www.allegromicro.com</text>
</g>
</svg>
